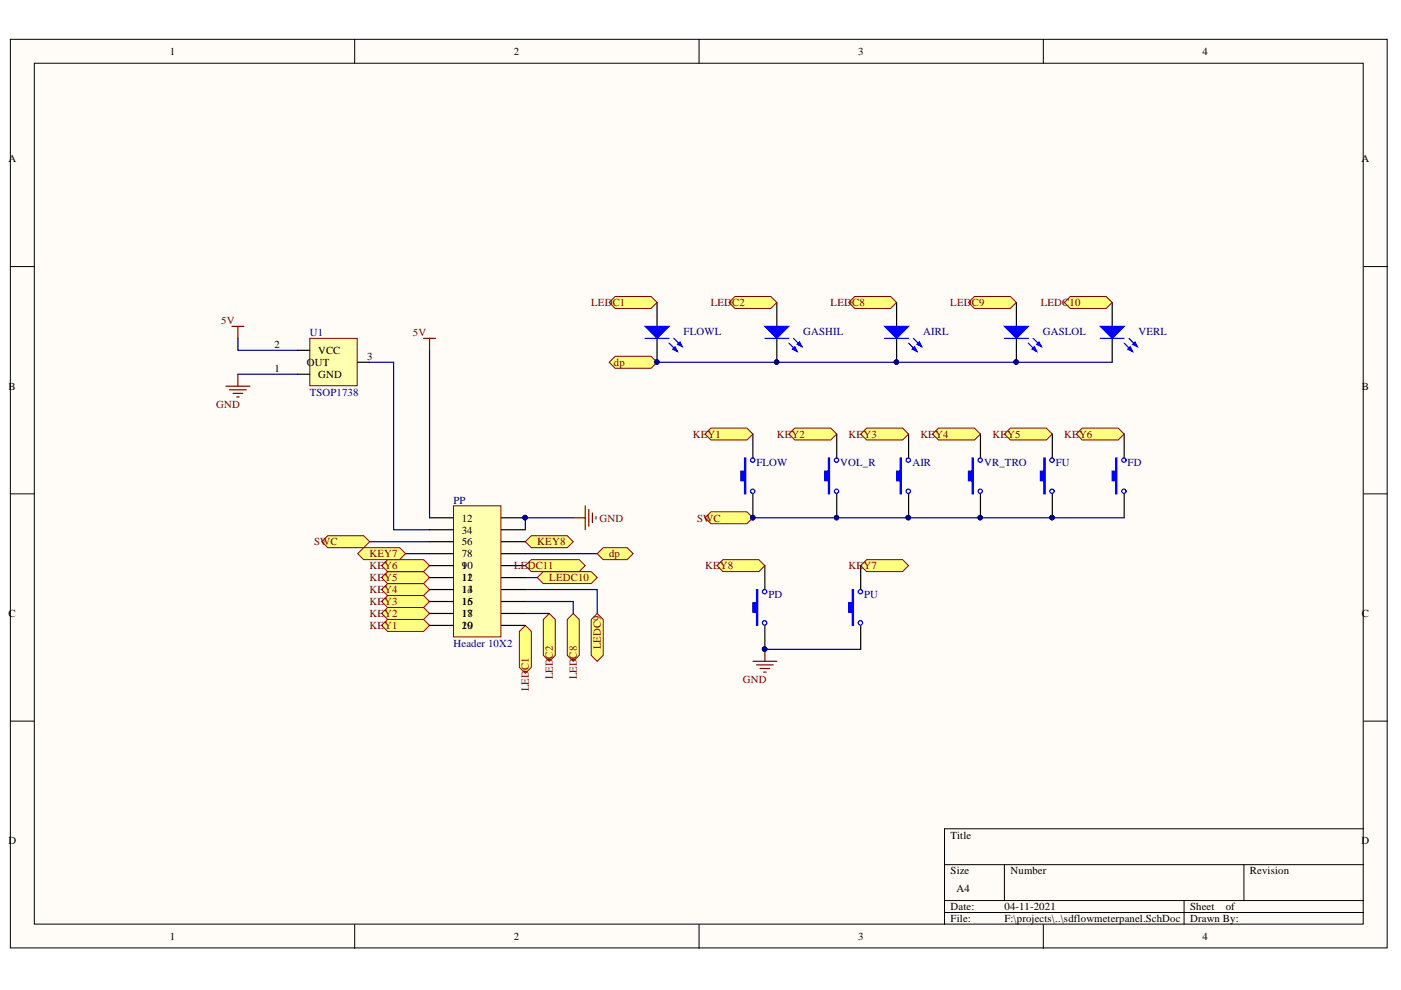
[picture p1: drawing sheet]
<svg xmlns="http://www.w3.org/2000/svg" width="297mm" height="210mm" viewBox="0 0 297 210" stroke-linecap="round" stroke-linejoin="round" font-family="sans-serif">
<g fill="#fffcf8" stroke="#000" stroke-width=".21">
<path d="M2.2 8.3h291.9v192.7h-291.9z"/>
<path d="M7.3 13.4h281.7v182.5h-281.7z"/>
</g>
<g fill="none" stroke="#000" stroke-width=".21">
<path d="M75.2 8.3v5.1M148.2 8.3v5.1M221.2 8.3v5.1M2.2 56.5h5.1M289.1 56.5h5.1M2.2 104.7h5.1M289.1 104.7h5.1M2.2 152.9h5.1M289.1 152.9h5.1M289.1 175.7h-88.8v20.3M75.2 196v5.1M148.2 196v5.1"/>
<path d="M200.3 183.3h88.8M200.3 190.9h88.8M200.3 193.5h88.8M213 183.3v7.6M221.2 196v5.1M251 190.9v5.1M263.7 183.3v7.6"/>
</g>
<path d="M162.2 119.9v5.1" fill="none" stroke="#000" stroke-width=".25"/>
<path d="M160.4 125h.2v7.6h-.2v-2.8h-.8v-2h.8z" fill-rule="evenodd" fill="#00f"/>
<g fill="none" stroke="#00f" stroke-width=".25">
<path d="M160.4 125h.2v7.6h-.2v-2.8h-.8v-2h.8z"/>
<circle cx="162.1" cy="125.5" r=".46"/>
</g>
<path d="M238.3 92v5.1M238.3 104.7v5.1" fill="none" stroke="#000" stroke-width=".25"/>
<path d="M236.6 97.1h.2v7.6h-.2v-2.8h-.8v-2h.8z" fill-rule="evenodd" fill="#00f"/>
<g fill="none" stroke="#00f" stroke-width=".25">
<path d="M236.6 97.1h.2v7.6h-.2v-2.8h-.8v-2h.8z"/>
<circle cx="238.3" cy="97.6" r=".46"/>
<circle cx="238.3" cy="104.2" r=".46"/>
</g>
<path d="M223.1 92v5.1" fill="none" stroke="#000" stroke-width=".25"/>
<path d="M221.3 97.1h.3v7.6h-.3v-2.8h-.7v-2h.7z" fill-rule="evenodd" fill="#00f"/>
<g fill="none" stroke="#00f" stroke-width=".25">
<path d="M221.3 97.1h.3v7.6h-.3v-2.8h-.7v-2h.7z"/>
<circle cx="223.1" cy="97.6" r=".46"/>
</g>
<path d="M207.9 92v5.1M207.9 104.7v5.1" fill="none" stroke="#000" stroke-width=".25"/>
<circle cx="207.8" cy="109.7" r=".46" fill="#000080" stroke="#000080" stroke-width=".21"/>
<path d="M206.1 97.1h.3v7.6h-.3v-2.8h-.8v-2h.8z" fill-rule="evenodd" fill="#00f"/>
<g fill="none" stroke="#00f" stroke-width=".25">
<path d="M206.1 97.1h.3v7.6h-.3v-2.8h-.8v-2h.8z"/>
<circle cx="207.8" cy="97.6" r=".46"/>
<circle cx="207.8" cy="104.2" r=".46"/>
</g>
<circle cx="207.8" cy="109.7" r=".46" fill="#000080" stroke="#000080" stroke-width=".21"/>
<path d="M182.5 119.9v5.1M182.5 132.6v5.1" fill="none" stroke="#000" stroke-width=".25"/>
<path d="M180.7 125h.3v7.6h-.3v-2.8h-.8v-2h.8z" fill-rule="evenodd" fill="#00f"/>
<g fill="none" stroke="#00f" stroke-width=".25">
<path d="M180.7 125h.3v7.6h-.3v-2.8h-.8v-2h.8z"/>
<circle cx="182.4" cy="132.1" r=".47"/>
<circle cx="182.4" cy="125.5" r=".46"/>
</g>
<path d="M192.6 92v5.1" fill="none" stroke="#000" stroke-width=".25"/>
<path d="M190.9 97.1h.2v7.6h-.2v-2.8h-.8v-2h.8z" fill-rule="evenodd" fill="#00f"/>
<g fill="none" stroke="#00f" stroke-width=".25">
<path d="M190.9 97.1h.2v7.6h-.2v-2.8h-.8v-2h.8z"/>
<circle cx="192.6" cy="97.6" r=".46"/>
</g>
<path d="M177.4 92v5.1M177.4 104.7v5.1" fill="none" stroke="#000" stroke-width=".25"/>
<circle cx="177.3" cy="109.7" r=".46" fill="#000080" stroke="#000080" stroke-width=".21"/>
<path d="M175.6 97.1h.3v7.6h-.3v-2.8h-.7v-2h.7z" fill-rule="evenodd" fill="#00f"/>
<g fill="none" stroke="#00f" stroke-width=".25">
<path d="M175.6 97.1h.3v7.6h-.3v-2.8h-.7v-2h.7z"/>
<circle cx="177.4" cy="97.6" r=".46"/>
<circle cx="177.4" cy="104.2" r=".46"/>
</g>
<circle cx="177.3" cy="109.7" r=".46" fill="#000080" stroke="#000080" stroke-width=".21"/>
<path d="M159.6 92v5.1" fill="none" stroke="#000" stroke-width=".25"/>
<path d="M157.9 97.1h.2v7.6h-.2v-2.8h-.8v-2h.8z" fill-rule="evenodd" fill="#00f"/>
<g fill="none" stroke="#00f" stroke-width=".25">
<path d="M157.9 97.1h.2v7.6h-.2v-2.8h-.8v-2h.8z"/>
<circle cx="159.6" cy="97.6" r=".46"/>
</g>
<path d="M139.3 64.1v5.1" fill="none" stroke="#000" stroke-width=".25"/>
<path d="M136.8 69.2h5.1l-2.6 2.5z" fill="#00f"/>
<path d="M136.8 69.2h5.1l-2.6 2.5zM141.9 72.8l1.7 1.7M142.9 71.7l1.7 1.8" fill="none" stroke="#00f" stroke-width=".25"/>
<path d="M142.6 74l.5-.5 .5 1z" fill="#00f"/>
<path d="M142.6 74l.5-.5 .5 1z" fill="none" stroke="#00f" stroke-width=".25"/>
<path d="M143.6 73l.5-.5 .5 1z" fill="#00f"/>
<path d="M143.6 73l.5-.5 .5 1z" fill="none" stroke="#00f" stroke-width=".25"/>
<path d="M215.5 64.1v5.1M215.5 71.7v5.1" fill="none" stroke="#000" stroke-width=".25"/>
<circle cx="215.4" cy="76.8" r=".46" fill="#000080" stroke="#000080" stroke-width=".21"/>
<path d="M213 69.2h5l-2.5 2.5z" fill="#00f"/>
<path d="M213 69.2h5l-2.5 2.5zM218 72.8l1.8 1.7M219 71.7l1.8 1.8" fill="none" stroke="#00f" stroke-width=".25"/>
<path d="M218.8 74l.5-.5 .5 1z" fill="#00f"/>
<path d="M218.8 74l.5-.5 .5 1z" fill="none" stroke="#00f" stroke-width=".25"/>
<path d="M219.8 73l.5-.5 .5 1z" fill="#00f"/>
<path d="M213 71.7h5M219.8 73l.5-.5 .5 1z" fill="none" stroke="#00f" stroke-width=".25"/>
<circle cx="215.4" cy="76.8" r=".46" fill="#000080" stroke="#000080" stroke-width=".21"/>
<path d="M235.8 64.1v5.1M235.8 71.7v5.1" fill="none" stroke="#000" stroke-width=".25"/>
<path d="M233.3 69.2h5l-2.5 2.5z" fill="#00f"/>
<path d="M233.3 69.2h5l-2.5 2.5zM238.3 72.8l1.8 1.7M239.4 71.7l1.7 1.8" fill="none" stroke="#00f" stroke-width=".25"/>
<path d="M239.1 74l.5-.5 .5 1z" fill="#00f"/>
<path d="M239.1 74l.5-.5 .5 1z" fill="none" stroke="#00f" stroke-width=".25"/>
<path d="M240.1 73l.5-.5 .5 1z" fill="#00f"/>
<path d="M233.3 71.7h5M240.1 73l.5-.5 .5 1z" fill="none" stroke="#00f" stroke-width=".25"/>
<path d="M190.1 64.1v5.1" fill="none" stroke="#000" stroke-width=".25"/>
<path d="M187.6 69.2h5l-2.5 2.5z" fill="#00f"/>
<path d="M187.6 69.2h5l-2.5 2.5zM192.6 72.8l1.8 1.7M193.7 71.7l1.7 1.8" fill="none" stroke="#00f" stroke-width=".25"/>
<path d="M193.4 74l.5-.5 .5 1z" fill="#00f"/>
<path d="M193.4 74l.5-.5 .5 1z" fill="none" stroke="#00f" stroke-width=".25"/>
<path d="M194.4 73l.5-.5 .5 1z" fill="#00f"/>
<path d="M194.4 73l.5-.5 .5 1z" fill="none" stroke="#00f" stroke-width=".25"/>
<path d="M164.7 64.1v5.1M164.7 71.7v5.1" fill="none" stroke="#000" stroke-width=".25"/>
<circle cx="164.7" cy="76.8" r=".46" fill="#000080" stroke="#000080" stroke-width=".21"/>
<path d="M162.2 69.2h5l-2.5 2.5z" fill="#00f"/>
<path d="M162.2 69.2h5l-2.5 2.5zM167.2 72.8l1.8 1.7M168.3 71.7l1.7 1.8" fill="none" stroke="#00f" stroke-width=".25"/>
<path d="M168 74l.5-.5 .5 1z" fill="#00f"/>
<path d="M168 74l.5-.5 .5 1z" fill="none" stroke="#00f" stroke-width=".25"/>
<path d="M169 73l.5-.5 .5 1z" fill="#00f"/>
<path d="M162.2 71.7h5M169 73l.5-.5 .5 1z" fill="none" stroke="#00f" stroke-width=".25"/>
<circle cx="164.7" cy="76.8" r=".46" fill="#000080" stroke="#000080" stroke-width=".21"/>
<path d="M86 117.4h5.1" fill="none" stroke="#000080" stroke-width=".25"/>
<g fill="#ffff80" stroke="#800000" stroke-width=".21">
<path d="M129.2 64.1l1.2-1.2h7.6l1.3 1.2-1.3 1.3h-7.6z" fill-rule="evenodd"/>
<path d="M154.6 64.1l1.2-1.2h7.6l1.3 1.2-1.3 1.3h-7.6z" fill-rule="evenodd"/>
<path d="M179.9 64.1l1.3-1.2h7.6l1.3 1.2-1.3 1.3h-7.6z" fill-rule="evenodd"/>
<path d="M205.3 64.1l1.3-1.2h7.6l1.3 1.2-1.3 1.3h-7.6z" fill-rule="evenodd"/>
<path d="M225.6 64.1l1.3-1.2h7.6l1.3 1.2-1.3 1.3h-7.6z" fill-rule="evenodd"/>
<path d="M129.2 76.8l1.2-1.3h7.6l1.3 1.3-1.3 1.3h-7.6z" fill-rule="evenodd"/>
</g>
<path d="M162.2 137.7h20.3" fill="none" stroke="#000080" stroke-width=".25"/>
<g fill="#ffff80" stroke="#800000" stroke-width=".21">
<path d="M80.9 132.6l1.3-1.3h7.6l1.3 1.3-1.3 1.3h-7.6z" fill-rule="evenodd"/>
<path d="M80.9 130.1l1.3-1.3h7.6l1.3 1.3-1.3 1.2h-7.6z" fill-rule="evenodd"/>
<path d="M80.9 127.5l1.3-1.2h7.6l1.3 1.2-1.3 1.3h-7.6z" fill-rule="evenodd"/>
<path d="M80.9 125l1.3-1.3h7.6l1.3 1.3-1.3 1.3h-7.6z" fill-rule="evenodd"/>
<path d="M80.9 122.5l1.3-1.3h7.6l1.3 1.3-1.3 1.2h-7.6z" fill-rule="evenodd"/>
<path d="M80.9 119.9l1.3-1.2h7.6l1.3 1.2-1.3 1.3h-7.6z" fill-rule="evenodd"/>
<path d="M182.5 119.9l1.3-1.2h7.6l1.2 1.2-1.2 1.3h-7.6z" fill-rule="evenodd"/>
<path d="M152 119.9l1.3-1.2h7.6l1.3 1.2-1.3 1.3h-7.6z" fill-rule="evenodd"/>
<path d="M149.5 92l1.2-1.2h7.7l1.2 1.2-1.2 1.3h-7.7z" fill-rule="evenodd"/>
<path d="M167.2 92l1.3-1.2h7.6l1.3 1.2-1.3 1.3h-7.6z" fill-rule="evenodd"/>
<path d="M182.5 92l1.3-1.2h7.6l1.2 1.2-1.2 1.3h-7.6z" fill-rule="evenodd"/>
<path d="M197.7 92l1.3-1.2h7.6l1.3 1.2-1.3 1.3h-7.6z" fill-rule="evenodd"/>
<path d="M213 92l1.2-1.2h7.6l1.3 1.2-1.3 1.3h-7.6z" fill-rule="evenodd"/>
<path d="M228.2 92l1.3-1.2h7.6l1.2 1.2-1.2 1.3h-7.6z" fill-rule="evenodd"/>
</g>
<path d="M162.2 137.7v2.5M159.6 140.2h5.1M160.4 141h3.5M161.2 141.7h2M161.9 142.5h.5" fill="none" stroke="#800000" stroke-width=".25"/>
<path d="M65.7 71.7h10v10.1h-10z" fill="#ffffb0" stroke="#800000" stroke-width=".21"/>
<path d="M63.1 79.3h2.6M63.1 74.3h2.6M75.8 76.8h2.6" fill="none" stroke="#000" stroke-width=".25"/>
<path d="M49.2 69.2h2.5M50.4 69.2v2.5M50.4 79.3v2.6M47.9 81.9h5.1M48.7 82.6h3.5M49.4 83.4h2.1M50.2 84.2h.5" fill="none" stroke="#800000" stroke-width=".25"/>
<path d="M50.4 71.7v2.6h12.7M50.4 79.3h12.7" fill="none" stroke="#000080" stroke-width=".25"/>
<path d="M149.5 109.8l1.2-1.3h7.7l1.2 1.3-1.2 1.2h-7.7z" fill-rule="evenodd" fill="#ffff80" stroke="#800000" stroke-width=".21"/>
<path d="M139.3 76.8h96.5M159.6 109.8h78.7" fill="none" stroke="#000080" stroke-width=".25"/>
<g fill="#000080" stroke="#000080" stroke-width=".21">
<circle cx="177.3" cy="109.7" r=".46"/>
<circle cx="207.8" cy="109.7" r=".46"/>
<circle cx="215.4" cy="76.8" r=".46"/>
<circle cx="164.7" cy="76.8" r=".46"/>
</g>
<g fill="#ffff80" stroke="#800000" stroke-width=".21">
<path d="M126.6 117.4l1.3-1.3h5.1l1.2 1.3-1.2 1.3h-5.1z" fill-rule="evenodd"/>
<path d="M68.2 114.9l1.3-1.3h7.6l1.3 1.3-1.3 1.2h-7.6z" fill-rule="evenodd"/>
<path d="M110.1 133.9l1.3-1.3 1.3 1.3v7.6l-1.3 1.3-1.3-1.3z" fill-rule="evenodd"/>
<path d="M115.2 131.3l1.3-1.2 1.2 1.2v7.6l-1.2 1.3-1.3-1.3z" fill-rule="evenodd"/>
<path d="M120.3 131.3l1.2-1.2 1.3 1.2v7.6l-1.3 1.3-1.2-1.3z" fill-rule="evenodd"/>
<path d="M125.3 131.3l1.3-1.2 1.3 1.2v7.6l-1.3 1.3-1.3-1.3z" fill-rule="evenodd"/>
<path d="M113.9 122.5l1.3-1.3h10.1l1.3 1.3-1.3 1.2h-10.1z" fill-rule="evenodd"/>
</g>
<path d="M111.4 127.5h10.1v2.6M111.4 125h15.2v5.1M111.4 130.1h5.1M111.4 122.5h2.5" fill="none" stroke="#000080" stroke-width=".25"/>
<path d="M89.8 71.7h2.5M91.1 71.7v2.6M121.5 109.8h2.6M124.1 107.2v5.1M124.8 108v3.6M125.6 108.8v2M126.4 109.5v.5" fill="none" stroke="#800000" stroke-width=".25"/>
<g fill="#ffff80" stroke="#800000" stroke-width=".21">
<path d="M75.8 117.4l1.3-1.3h7.6l1.3 1.3-1.3 1.3h-7.6z" fill-rule="evenodd"/>
<path d="M111.4 114.9l1.3-1.3h7.6l1.2 1.3-1.2 1.2h-7.6z" fill-rule="evenodd"/>
</g>
<path d="M96.1 107.2h10.1v27.8h-10.1z" fill="#ffffb0" stroke="#800000" stroke-width=".21"/>
<g fill="none" stroke="#000" stroke-width=".25">
<path d="M91.1 109.8h5M91.1 112.3h5M91.1 114.9h5M91.1 117.4h5M91.1 119.9h5M106.3 109.8h5.1M106.3 112.3h5.1M106.3 114.9h5.1M106.3 117.4h5.1M106.3 119.9h5.1M91.1 122.5h5M91.1 125h5"/>
<path d="M91.1 127.5h5M91.1 130.1h5M91.1 132.6h5M106.3 122.5h5.1M106.3 125h5.1M106.3 127.5h5.1M106.3 130.1h5.1M106.3 132.6h5.1"/>
</g>
<circle cx="111.3" cy="109.7" r=".47" fill="#000080" stroke="#000080" stroke-width=".21"/>
<path d="M91.1 74.3v35.5M121.5 109.8h-10.1v2.5" fill="none" stroke="#000080" stroke-width=".25"/>
<path d="M111.4 119.9l1.3-1.2h10.1l1.3 1.2-1.3 1.3h-10.1z" fill-rule="evenodd" fill="#ffff80" stroke="#800000" stroke-width=".21"/>
<path d="M78.4 76.8h5.1v35.5h7.6M78.4 114.9h12.7M111.4 117.4h15.2" fill="none" stroke="#000080" stroke-width=".25"/>
<g font-size="6" fill="#000080">
<text x="138.6" y="75.4">PIFLOWL02</text>
<text x="189.4" y="75.4">PIAIRL02</text>
<text x="158.8" y="108.6">PIFLOW01</text>
<text x="191.9" y="108.6">PIAIR01</text>
<text x="222.6" y="108.6">PIFU01</text>
<text x="161.6" y="136.4">PIPD01</text>
</g>
<g font-size="2.3">
<text x="36" y="11.6">1</text>
<text x="108.9" y="11.6">2</text>
<text x="181.9" y="11.6">3</text>
<text x="255" y="11.6">4</text>
<text x="1.8" y="34.4">A</text>
<text x="288.7" y="34.4">A</text>
<text x="58.2" y="73.8">2</text>
<text x="65.1" y="77.6">OUT</text>
<text x="67.4" y="75">VCC</text>
<text x="77.8" y="76.3">3</text>
<text x="1.8" y="82.6">B</text>
<text x="58.2" y="78.8">1</text>
<text x="67.4" y="80.1">GND</text>
<text x="288.8" y="82.6">B</text>
<text x="97.9" y="110.6">12</text>
<text x="97.9" y="113.1">34</text>
<text x="97.9" y="115.7">56</text>
<text x="97.9" y="118.2">78</text>
<text x="97.9" y="120.7">90</text>
<text x="97.9" y="120.7">1</text>
<text x="97.9" y="123.2">11</text>
<text x="97.9" y="125.8">13</text>
<text x="99.1" y="123.2">2</text>
<text x="99.1" y="125.8">4</text>
<text x="1.8" y="130.8">C</text>
<text x="97.9" y="128.3">15</text>
<text x="97.9" y="130.8">17</text>
<text x="99.1" y="128.3">6</text>
<text x="99.1" y="130.8">8</text>
<text x="288.8" y="130.8">C</text>
<text x="97.9" y="133.4">19</text>
<text x="97.9" y="133.4">20</text>
<text x="1.8" y="179">D</text>
<text x="201.6" y="177.8">Title</text>
<text x="288.7" y="179">D</text>
<text x="201.6" y="185.4">Size</text>
<text x="214.2" y="185.4">Number</text>
<text x="265" y="185.4">Revision</text>
<text x="202.8" y="189.2">A4</text>
<text x="201.6" y="193">Date:</text>
<text x="201.6" y="195.5">File:</text>
<text x="213" y="193">04-11-2021</text>
<text x="213" y="195.5">F:\projects\..\sdflowmeterpanel.SchDoc</text>
<text x="252.3" y="193">Sheet</text>
<text x="252.3" y="195.5">Drawn By:</text>
<text x="259.9" y="193">of</text>
<text x="36" y="199.3">1</text>
<text x="108.9" y="199.3">2</text>
<text x="181.9" y="199.3">3</text>
<text x="255" y="199.3">4</text>
</g>
<g font-size="2.3" fill="#800000">
<text x="125.3" y="64.9">LEDC1</text>
<text x="150.7" y="64.9">LEDC2</text>
<text x="176.1" y="64.9">LEDC8</text>
<text x="201.5" y="64.9">LEDC9</text>
<text x="220.7" y="64.9">LEDC10</text>
<text x="46.9" y="68.7">5V</text>
<text x="87.6" y="71.2">5V</text>
<text x="130.1" y="77.6">dp</text>
<text x="45.8" y="86.4">GND</text>
<text x="146.9" y="92.8">KEY1</text>
<text x="164.7" y="92.8">KEY2</text>
<text x="179.9" y="92.8">KEY3</text>
<text x="195.1" y="92.8">KEY4</text>
<text x="210.4" y="92.8">KEY5</text>
<text x="225.6" y="92.8">KEY6</text>
<text x="127.1" y="110.6">GND</text>
<text x="147.8" y="110.6">SWC</text>
<text x="66.6" y="115.7">SWC</text>
<text x="78.3" y="118.2">KEY7</text>
<text x="113.9" y="115.7">KEY8</text>
<text x="129.1" y="118.2">dp</text>
<text x="78.3" y="125.8">KEY4</text>
<text x="78.3" y="123.2">KEY5</text>
<text x="78.3" y="120.7">KEY6</text>
<text x="109" y="120.7">LEDC11</text>
<text x="116.5" y="123.2">LEDC10</text>
<text x="149.5" y="120.7">KEY8</text>
<text x="179.9" y="120.7">KE</text>
<text x="183.1" y="120.7">Y7</text>
<text x="78.3" y="130.8">KEY2</text>
<text x="78.3" y="128.3">KEY3</text>
<text x="78.3" y="133.4">KEY1</text>
<text x="127.4" y="137.7" transform="rotate(-90 127.4 137.7)">LEDC9</text>
<text x="112.1" y="146.5" transform="rotate(-90 112.1 146.5)">LEDC1</text>
<text x="117.2" y="144" transform="rotate(-90 117.2 144)">LEDC2</text>
<text x="122.3" y="144" transform="rotate(-90 122.3 144)">LEDC8</text>
<text x="157.5" y="144.8">GND</text>
</g>
<g font-size="2.3" fill="#000080">
<text x="65.7" y="71.2">U1</text>
<text x="144.9" y="71">FLOWL</text>
<text x="170.3" y="71">GASHIL</text>
<text x="195.7" y="71">AIRL</text>
<text x="221.1" y="71">GASLOL</text>
<text x="241.4" y="71">VERL</text>
<text x="65.7" y="83.9">TSOP1738</text>
<text x="160.4" y="98.9">FLOW</text>
<text x="178.1" y="98.9">VOL_R</text>
<text x="193.4" y="98.9">AIR</text>
<text x="208.7" y="98.9">VR_TRO</text>
<text x="223.9" y="98.9">FU</text>
<text x="239.1" y="98.9">FD</text>
<text x="96.2" y="106.8">PP</text>
<text x="162.9" y="126.8">PD</text>
<text x="183.2" y="126.8">PU</text>
<text x="96.2" y="137.2">Header 10X2</text>
</g>
</svg>
